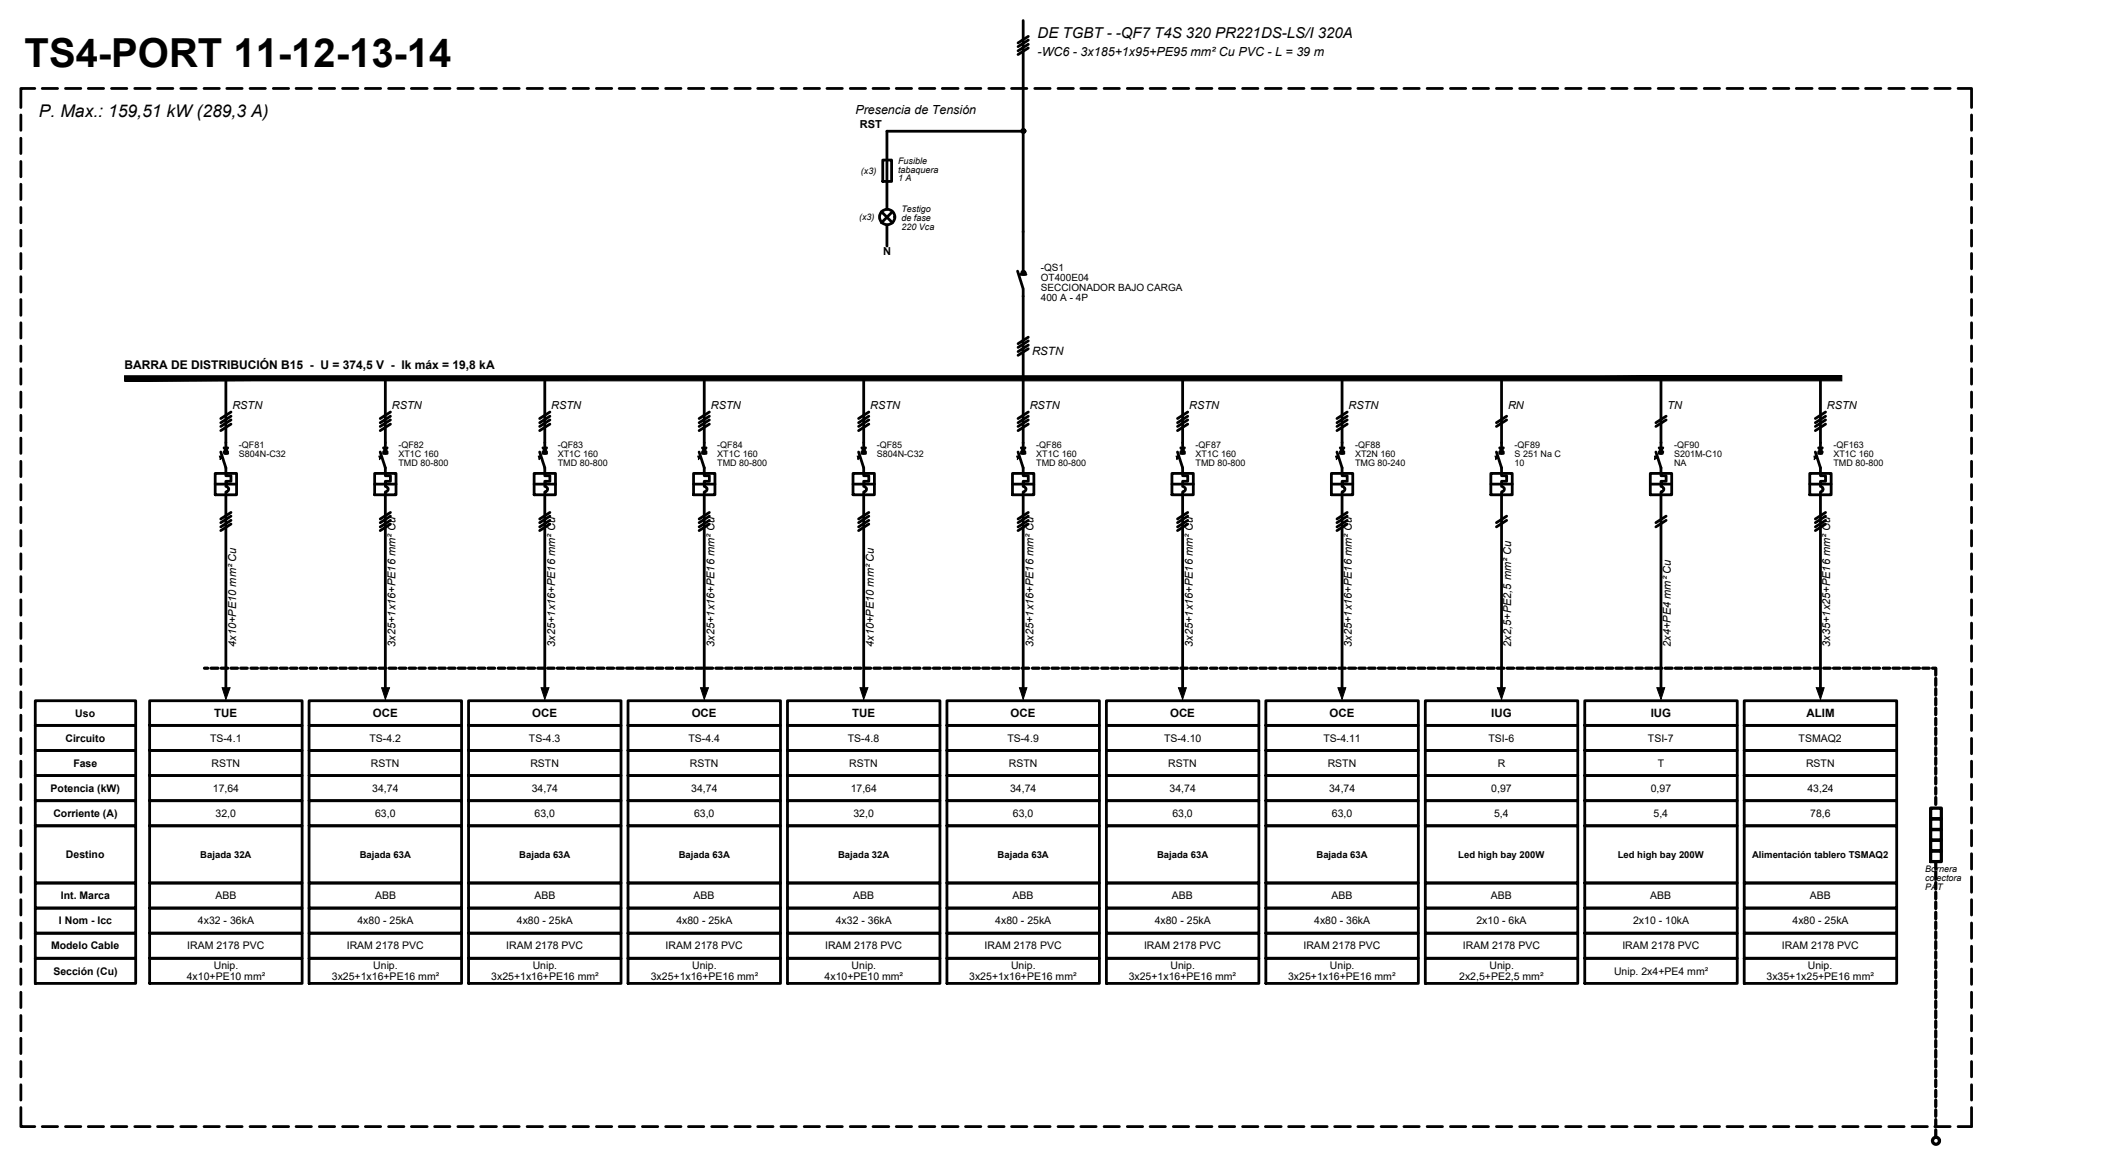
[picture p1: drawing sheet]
<svg xmlns="http://www.w3.org/2000/svg" width="194mm" height="106mm" viewBox="0 0 194 106" stroke-linecap="round" stroke-linejoin="round" font-family="sans-serif">
<!-- layer: UNI-MARCO -->
<g fill="none" stroke="#000" stroke-width=".25">
<path d="M1.9 10.5v1.4M1.9 12.6v1.4M1.9 14.7v1.4M1.9 16.8v1.4M1.9 18.9v1.4M3.2 8.1h-1.3v1.7M3.8 8.1h1.4M6 8.1h1.4M8 8.1h1.4M10.2 8.1h1.4M12.3 8.1h1.4M14.3 8.1h1.4"/>
<path d="M16.5 8.1h1.4M18.6 8.1h1.4M20.7 8.1h1.4M22.8 8.1h1.4M24.9 8.1h1.4M27 8.1h1.4M29.1 8.1h1.4M31.2 8.1h1.4M33.3 8.1h1.4M35.4 8.1h1.4M37.5 8.1h1.4M39.6 8.1h1.4"/>
<path d="M41.7 8.1h1.4M43.8 8.1h1.4M45.9 8.1h1.4M48 8.1h1.4M50.1 8.1h1.4M52.2 8.1h1.4M54.3 8.1h1.4M56.4 8.1h1.4M58.5 8.1h1.4M60.6 8.1h1.4M62.7 8.1h1.4M64.8 8.1h1.4"/>
<path d="M66.9 8.1h1.4M69 8.1h1.4M71.1 8.1h1.4M73.2 8.1h1.4M75.3 8.1h1.4M77.4 8.1h1.4M79.5 8.1h1.4M81.6 8.1h1.4M83.7 8.1h1.4M85.8 8.1h1.4M87.9 8.1h1.4M90 8.1h1.4"/>
<path d="M92.1 8.1h1.4M94.2 8.1h1.4M96.3 8.1h1.4M98.4 8.1h1.4M100.5 8.1h1.4M102.7 8.1h1.3M104.7 8.1h1.4M106.8 8.1h1.4M109 8.1h1.4M111 8.1h1.4M113.2 8.1h1.3M115.2 8.1h1.5"/>
<path d="M117.3 8.1h1.4M119.5 8.1h1.4M121.5 8.1h1.5M123.7 8.1h1.3M125.8 8.1h1.4M127.8 8.1h1.4M130 8.1h1.4M132.1 8.1h1.4M134.1 8.1h1.4M136.3 8.1h1.4M138.4 8.1h1.4M140.5 8.1h1.4"/>
<path d="M142.6 8.1h1.4M144.7 8.1h1.4M146.8 8.1h1.4M148.9 8.1h1.4M151 8.1h1.4M153.1 8.1h1.4M155.2 8.1h1.4M157.3 8.1h1.4M159.4 8.1h1.4M161.5 8.1h1.4M163.6 8.1h1.4M165.7 8.1h1.4"/>
<path d="M167.8 8.1h1.4M169.9 8.1h1.4M172 8.1h1.4M174.1 8.1h1.4M176.2 8.1h1.4M178.3 8.1h1.2v1.7M179.5 10.5v1.4M179.5 12.6v1.4M179.5 14.7v1.4M179.5 16.8v1.4M179.5 18.9v1.4M1.9 21v1.4"/>
<path d="M1.9 23.1v1.4M1.9 25.2v1.4M1.9 27.3v1.4M1.9 29.4v1.4M1.9 31.5v1.4M1.9 33.6v1.4M1.9 35.7v1.4M1.9 37.8v1.4M1.9 39.9v1.4M179.5 21v1.4M179.5 23.1v1.4M179.5 25.2v1.4"/>
<path d="M179.5 27.3v1.4M179.5 29.4v1.4M179.5 31.5v1.4M179.5 33.6v1.4M179.5 35.7v1.4M179.5 37.8v1.4M179.5 39.9v1.4M1.9 42v1.4M1.9 44.1v1.4M1.9 46.2v1.4M1.9 48.3v1.4M1.9 50.4v1.4"/>
<path d="M1.9 52.5v1.4M1.9 54.6v1.4M1.9 56.7v1.4M1.9 58.8v1.4M179.5 42v1.4M179.5 44.1v1.4M179.5 46.2v1.4M179.5 48.3v1.4M179.5 50.4v1.4M179.5 52.5v1.4M179.5 54.6v1.4M179.5 56.7v1.4"/>
<path d="M179.5 58.8v1.4M1.9 60.9v1.4M1.9 63v1.4M1.9 65.1v1.4M1.9 67.2v1.4M1.9 69.3v1.5M1.9 71.4v1.4M1.9 73.5v1.4M1.9 75.6v1.4M1.9 77.7v1.4M1.9 79.9v1.3M179.5 60.9v1.4"/>
<path d="M179.5 63v1.4M179.5 65.1v1.4M179.5 67.2v1.4M179.5 69.3v1.5M179.5 71.4v1.4M179.5 73.5v1.4M179.5 75.6v1.4M179.5 77.7v1.4M179.5 79.9v1.3M1.9 81.9v1.4M1.9 84v1.4M1.9 86.2v1.4"/>
<path d="M1.9 88.2v1.4M1.9 90.4v1.3M1.9 92.5v1.4M1.9 94.5v1.4M1.9 96.7v1.4M1.9 98.8v1.4M179.5 81.9v1.4M179.5 84v1.4M179.5 86.2v1.4M179.5 88.2v1.4M179.5 90.4v1.3M179.5 92.5v1.4"/>
<path d="M179.5 94.5v1.4M179.5 96.7v1.4M179.5 98.8v1.4M1.9 100.8v1.8h1.3M3.8 102.6h1.4M6 102.6h1.4M8 102.6h1.4M10.2 102.6h1.4M12.3 102.6h1.4M14.3 102.6h1.4M16.5 102.6h1.4M18.6 102.6h1.4"/>
<path d="M20.7 102.6h1.4M22.8 102.6h1.4M24.9 102.6h1.4M27 102.6h1.4M29.1 102.6h1.4M31.2 102.6h1.4M33.3 102.6h1.4M35.4 102.6h1.4M37.5 102.6h1.4M39.6 102.6h1.4M41.7 102.6h1.4M43.8 102.6h1.4"/>
<path d="M45.9 102.6h1.4M48 102.6h1.4M50.1 102.6h1.4M52.2 102.6h1.4M54.3 102.6h1.4M56.4 102.6h1.4M58.5 102.6h1.4M60.6 102.6h1.4M62.7 102.6h1.4M64.8 102.6h1.4M66.9 102.6h1.4M69 102.6h1.4"/>
<path d="M71.1 102.6h1.4M73.2 102.6h1.4M75.3 102.6h1.4M77.4 102.6h1.4M79.5 102.6h1.4M81.6 102.6h1.4M83.7 102.6h1.4M85.8 102.6h1.4M87.9 102.6h1.4M90 102.6h1.4M92.1 102.6h1.4M94.2 102.6h1.4"/>
<path d="M96.3 102.6h1.4M98.4 102.6h1.4M100.5 102.6h1.4M102.7 102.6h1.3M104.7 102.6h1.4M106.8 102.6h1.4M109 102.6h1.4M111 102.6h1.4M113.2 102.6h1.3M115.2 102.6h1.5M117.3 102.6h1.4M119.5 102.6h1.4"/>
<path d="M121.5 102.6h1.5M123.7 102.6h1.3M125.8 102.6h1.4M127.8 102.6h1.4M130 102.6h1.4M132.1 102.6h1.4M134.1 102.6h1.4M136.3 102.6h1.4M138.4 102.6h1.4M140.5 102.6h1.4M142.6 102.6h1.4M144.7 102.6h1.4"/>
<path d="M146.8 102.6h1.4M148.9 102.6h1.4M151 102.6h1.4M153.1 102.6h1.4M155.2 102.6h1.4M157.3 102.6h1.4M159.4 102.6h1.4M161.5 102.6h1.4M163.6 102.6h1.4M165.7 102.6h1.4M167.8 102.6h1.4M169.9 102.6h1.4"/>
<path d="M172 102.6h1.4M174.1 102.6h1.4M176.2 102.6h1.4M179.5 100.8v1.8h-1.2"/>
</g>
<!-- layer: UNI-LIN -->
<g fill="none" stroke="#000" stroke-width=".25">
<path d="M80.3 19.3l1 1M80.4 14.6h.8v1.9h-.8zM81.3 19.3l-1 1M93.2 11.9h-12.4v7.2M93.2 1.9v22.8M93.6 4.4l-.9 .6M93.6 4l-.9 .6M93.6 3.7l-.9 .5M93.6 3.3l-.9 .6M20.6 34.5v6.8M21 38.6l-.9 .6M21 38.2l-.9 .6"/>
<path d="M21 37.9l-.9 .6M21 37.5l-.9 .6M35.1 34.5v6.8M35.6 38.6l-1 .6M35.6 38.2l-1 .6M35.6 37.9l-1 .6M35.6 37.5l-1 .6M49.6 34.5v6.8M50.1 38.6l-1 .6M50.1 38.2l-1 .6M50.1 37.9l-1 .6M50.1 37.5l-1 .6"/>
<path d="M64.1 34.5v6.8M64.6 38.6l-.9 .6M64.6 38.2l-.9 .6M64.6 37.9l-.9 .6M64.6 37.5l-.9 .6M78.6 34.5v6.8M79.1 38.6l-.9 .6M79.1 38.2l-.9 .6M79.1 37.9l-.9 .6M79.1 37.5l-.9 .6M80.8 20.5v1.9M92.7 24.7l.5 1.6v15"/>
<path d="M92.9 25h.5M93.6 31.8l-.9 .6M93.6 31.4l-.9 .6M93.6 31l-.9 .6M93.6 30.7l-.9 .6M93.6 38.6l-.9 .6M93.6 38.2l-.9 .6M93.6 37.9l-.9 .6M93.6 37.5l-.9 .6M107.7 34.5v6.8M108.2 38.6l-1 .6M108.2 38.2l-1 .6"/>
<path d="M108.2 37.9l-1 .6M108.2 37.5l-1 .6M122.2 34.5v6.8M122.7 38.6l-1 .6M122.7 38.2l-1 .6M122.7 37.9l-1 .6M122.7 37.5l-1 .6M136.7 34.5v6.8M137.2 38.2l-.9 .6M137.2 37.9l-.9 .6M151.3 34.5v6.8M151.7 38.2l-.9 .6"/>
<path d="M151.7 37.9l-.9 .6M165.8 34.5v6.8M166.2 38.6l-.9 .6M166.2 38.2l-.9 .6M166.2 37.9l-.9 .6M166.2 37.5l-.9 .6M19.6 43.1h1.9v2h-1.9zM19.6 44.1h1.9M20.1 41.2l.5 1.4v.7h.4v.5h-.4v.5a.25 .25 0 0 1 .2 .2 .25 .25 0 0 1-.2 .3v18M20.4 40.8l.3 .4M20.4 41.3h.3M20.7 40.8l-.3 .4"/>
<path d="M21 47.7l-.9 .6M21 47.4l-.9 .6M21 47l-.9 .6M21 46.7l-.9 .6M34.1 43.1h2v2h-2zM34.1 44.1h2M34.6 41.2l.5 1.4v.7h.5v.5h-.5v.5a.25 .25 0 0 1 .2 .2 .25 .25 0 0 1-.2 .3v18M34.9 41.3h.4M34.9 40.8l.4 .4M35.3 40.8l-.4 .4M35.6 47.7l-1 .6M35.6 47.4l-1 .6"/>
<path d="M35.6 47l-1 .6M35.6 46.7l-1 .6M48.6 43.1h2v2h-2zM48.6 44.1h2M49.1 41.2l.5 1.4v.7h.5v.5h-.5v.5a.25 .25 0 0 1 .3 .2 .25 .25 0 0 1-.3 .3v18M49.4 41.3h.4M49.4 40.8l.4 .4M49.8 40.8l-.4 .4M50.1 47.7l-1 .6M50.1 47.4l-1 .6M50.1 47l-1 .6M50.1 46.7l-1 .6"/>
<path d="M63.2 43.1h1.9v2h-1.9zM63.2 44.1h1.9M63.7 41.2l.4 1.4v.7h.5v.5h-.5v.5a.25 .25 0 0 1 .3 .2 .25 .25 0 0 1-.3 .3v18M64 41.3h.3M64 40.8l.3 .4M64.3 40.8l-.3 .4M64.6 47.7l-.9 .6M64.6 47.4l-.9 .6M64.6 47l-.9 .6M64.6 46.7l-.9 .6M77.7 43.1h1.9v2h-1.9zM77.7 44.1h1.9"/>
<path d="M78.2 41.2l.4 1.4v.7h.5v.5h-.5v.5a.25 .25 0 0 1 .3 .2 .25 .25 0 0 1-.3 .3v18M78.5 41.3h.3M78.5 40.8l.3 .4M78.8 40.8l-.3 .4M79.1 47.7l-.9 .6M79.1 47.4l-.9 .6M79.1 47l-.9 .6M79.1 46.7l-.9 .6M92.2 43.1h1.9v2h-1.9zM92.2 44.1h1.9M92.7 41.2l.5 1.4v.7h.4v.5h-.4v.5a.25 .25 0 0 1 .2 .2 .25 .25 0 0 1-.2 .3v18M93 41.3h.3"/>
<path d="M93 40.8l.3 .4M93.3 40.8l-.3 .4M93.6 47.7l-.9 .6M93.6 47.4l-.9 .6M93.6 47l-.9 .6M93.6 46.7l-.9 .6M106.7 43.1h2v2h-2zM106.7 44.1h2M107.2 41.2l.5 1.4v.7h.5v.5h-.5v.5a.25 .25 0 0 1 .2 .2 .25 .25 0 0 1-.2 .3v18M107.5 41.3h.4M107.5 40.8l.4 .4M107.9 40.8l-.4 .4"/>
<path d="M108.2 47.7l-1 .6M108.2 47.4l-1 .6M108.2 47l-1 .6M108.2 46.7l-1 .6M121.2 43.1h2v2h-2zM121.2 44.1h2M121.7 41.2l.5 1.4v.7h.5v.5h-.5v.5a.25 .25 0 0 1 .3 .2 .25 .25 0 0 1-.3 .3v18M122 41.3h.4M122 40.8l.4 .4M122.4 40.8l-.4 .4M122.7 47.7l-1 .6M122.7 47.4l-1 .6"/>
<path d="M122.7 47l-1 .6M122.7 46.7l-1 .6M135.8 43.1h1.9v2h-1.9zM135.8 44.1h1.9M136.3 41.2l.4 1.4v.7h.5v.5h-.5v.5a.25 .25 0 0 1 .3 .2 .25 .25 0 0 1-.3 .3v18M136.6 41.3h.3M136.6 40.8l.3 .4M136.9 40.8l-.3 .4M137.2 47.4l-.9 .6M137.2 47l-.9 .6M150.3 43.1h1.9v2h-1.9zM150.3 44.1h1.9"/>
<path d="M150.8 41.2l.5 1.4v.7h.4v.5h-.4v.5a.25 .25 0 0 1 .2 .2 .25 .25 0 0 1-.2 .3v18M151.1 41.3h.3M151.1 40.8l.3 .4M151.4 40.8l-.3 .4M151.7 47.4l-.9 .6M151.7 47l-.9 .6M164.8 43.1h1.9v2h-1.9zM164.8 44.1h1.9M165.3 41.2l.5 1.4v.7h.4v.5h-.4v.5a.25 .25 0 0 1 .2 .2 .25 .25 0 0 1-.2 .3v18M165.6 41.3h.3M165.6 40.8l.3 .4M165.9 40.8l-.3 .4"/>
<path d="M166.2 47.7l-.9 .6M166.2 47.4l-.9 .6M166.2 47l-.9 .6M166.2 46.7l-.9 .6"/>
<circle cx="80.8" cy="19.8" r=".7"/>
<circle cx="93.2" cy="11.9" r=".15"/>
<circle cx="93.2" cy="24.8" r=".15"/>
</g>
<!-- layer: UNI-BARRA -->
<path d="M11.3 34.2v.5l156.4-.5zM11.3 34.7l156.4-.5v.5z" fill="#000" stroke="#000" stroke-width=".09"/>
<!-- layer: UNI-TABLA -->
<g fill="none" stroke="#000" stroke-width=".25">
<path d="M3.2 63.8h9.2v2.3h-9.2zM3.2 66.1h9.2v2.2h-9.2zM3.2 68.3h9.2v2.3h-9.2zM3.2 70.6h9.2v2.3h-9.2zM3.2 72.9h9.2v2.3h-9.2zM3.2 75.2h9.2v5.2h-9.2zM13.6 63.8h13.9v2.3h-13.9zM13.6 66.1h13.9v2.2h-13.9zM13.6 68.3h13.9v2.3h-13.9zM13.6 70.6h13.9v2.3h-13.9zM13.6 72.9h13.9v2.3h-13.9zM13.6 75.2h13.9v5.2h-13.9z"/>
<path d="M28.1 63.8h13.9v2.3h-13.9zM28.1 66.1h13.9v2.2h-13.9zM28.1 68.3h13.9v2.3h-13.9zM28.1 70.6h13.9v2.3h-13.9zM28.1 72.9h13.9v2.3h-13.9zM28.1 75.2h13.9v5.2h-13.9zM42.7 63.8h13.9v2.3h-13.9zM42.7 66.1h13.9v2.2h-13.9zM42.7 68.3h13.9v2.3h-13.9zM42.7 70.6h13.9v2.3h-13.9zM42.7 72.9h13.9v2.3h-13.9zM42.7 75.2h13.9v5.2h-13.9z"/>
<path d="M57.2 63.8h13.9v2.3h-13.9zM57.2 66.1h13.9v2.2h-13.9zM57.2 68.3h13.9v2.3h-13.9zM57.2 70.6h13.9v2.3h-13.9zM57.2 72.9h13.9v2.3h-13.9zM57.2 75.2h13.9v5.2h-13.9zM71.7 63.8h13.9v2.3h-13.9zM71.7 66.1h13.9v2.2h-13.9zM71.7 68.3h13.9v2.3h-13.9zM71.7 70.6h13.9v2.3h-13.9zM71.7 72.9h13.9v2.3h-13.9zM71.7 75.2h13.9v5.2h-13.9z"/>
<path d="M86.2 63.8h13.9v2.3h-13.9zM86.2 66.1h13.9v2.2h-13.9zM86.2 68.3h13.9v2.3h-13.9zM86.2 70.6h13.9v2.3h-13.9zM86.2 72.9h13.9v2.3h-13.9zM86.2 75.2h13.9v5.2h-13.9zM100.7 63.8h13.9v2.3h-13.9zM100.7 66.1h13.9v2.2h-13.9zM100.7 68.3h13.9v2.3h-13.9zM100.7 70.6h13.9v2.3h-13.9zM100.7 72.9h13.9v2.3h-13.9zM100.7 75.2h13.9v5.2h-13.9z"/>
<path d="M115.3 63.8h13.9v2.3h-13.9zM115.3 66.1h13.9v2.2h-13.9zM115.3 68.3h13.9v2.3h-13.9zM115.3 70.6h13.9v2.3h-13.9zM115.3 72.9h13.9v2.3h-13.9zM115.3 75.2h13.9v5.2h-13.9zM129.8 63.8h13.9v2.3h-13.9zM129.8 66.1h13.9v2.2h-13.9zM129.8 68.3h13.9v2.3h-13.9zM129.8 70.6h13.9v2.3h-13.9zM129.8 72.9h13.9v2.3h-13.9zM129.8 75.2h13.9v5.2h-13.9z"/>
<path d="M144.3 63.8h13.9v2.3h-13.9zM144.3 66.1h13.9v2.2h-13.9zM144.3 68.3h13.9v2.3h-13.9zM144.3 70.6h13.9v2.3h-13.9zM144.3 72.9h13.9v2.3h-13.9zM144.3 75.2h13.9v5.2h-13.9zM158.8 63.8h13.9v2.3h-13.9zM158.8 66.1h13.9v2.2h-13.9zM158.8 68.3h13.9v2.3h-13.9zM158.8 70.6h13.9v2.3h-13.9zM158.8 72.9h13.9v2.3h-13.9zM158.8 75.2h13.9v5.2h-13.9z"/>
<path d="M3.2 80.4h9.2v2.3h-9.2zM3.2 82.7h9.2v2.3h-9.2zM3.2 85h9.2v2.3h-9.2zM3.2 87.3h9.2v2.2h-9.2zM13.6 80.4h13.9v2.3h-13.9zM13.6 82.7h13.9v2.3h-13.9zM13.6 85h13.9v2.3h-13.9zM13.6 87.3h13.9v2.2h-13.9zM28.1 80.4h13.9v2.3h-13.9zM28.1 82.7h13.9v2.3h-13.9zM28.1 85h13.9v2.3h-13.9zM28.1 87.3h13.9v2.2h-13.9z"/>
<path d="M42.7 80.4h13.9v2.3h-13.9zM42.7 82.7h13.9v2.3h-13.9zM42.7 85h13.9v2.3h-13.9zM42.7 87.3h13.9v2.2h-13.9zM57.2 80.4h13.9v2.3h-13.9zM57.2 82.7h13.9v2.3h-13.9zM57.2 85h13.9v2.3h-13.9zM57.2 87.3h13.9v2.2h-13.9zM71.7 80.4h13.9v2.3h-13.9zM71.7 82.7h13.9v2.3h-13.9zM71.7 85h13.9v2.3h-13.9zM71.7 87.3h13.9v2.2h-13.9z"/>
<path d="M86.2 80.4h13.9v2.3h-13.9zM86.2 82.7h13.9v2.3h-13.9zM86.2 85h13.9v2.3h-13.9zM86.2 87.3h13.9v2.2h-13.9zM100.7 80.4h13.9v2.3h-13.9zM100.7 82.7h13.9v2.3h-13.9zM100.7 85h13.9v2.3h-13.9zM100.7 87.3h13.9v2.2h-13.9zM115.3 80.4h13.9v2.3h-13.9zM115.3 82.7h13.9v2.3h-13.9zM115.3 85h13.9v2.3h-13.9zM115.3 87.3h13.9v2.2h-13.9z"/>
<path d="M129.8 80.4h13.9v2.3h-13.9zM129.8 82.7h13.9v2.3h-13.9zM129.8 85h13.9v2.3h-13.9zM129.8 87.3h13.9v2.2h-13.9zM144.3 80.4h13.9v2.3h-13.9zM144.3 82.7h13.9v2.3h-13.9zM144.3 85h13.9v2.3h-13.9zM144.3 87.3h13.9v2.2h-13.9zM158.8 80.4h13.9v2.3h-13.9zM158.8 82.7h13.9v2.3h-13.9zM158.8 85h13.9v2.3h-13.9zM158.8 87.3h13.9v2.2h-13.9z"/>
</g>
<!-- layer: UNI-LIN -->
<g fill="#000" stroke="#000" stroke-width=".09">
<path d="M20.2 62.6h.7l-.3 1.1zM34.8 62.6h.7l-.4 1.1zM49.3 62.6h.7l-.4 1.1zM63.8 62.6h.7l-.4 1.1zM78.3 62.6h.7l-.4 1.1zM92.8 62.6h.7l-.3 1.1zM107.3 62.6h.7l-.3 1.1zM121.8 62.6h.7l-.3 1.1zM136.4 62.6h.7l-.4 1.1zM150.9 62.6h.7l-.3 1.1zM165.4 62.6h.7l-.3 1.1z"/>
<path d="M20.2 41.5l.1 .2-.2 .1zM20 41.5l.1 .3 .1-.3z"/>
<path d="M34.7 41.5l.1 .2-.2 .1zM34.5 41.5l.1 .3 .1-.3z"/>
<path d="M49.2 41.5l.1 .2-.2 .1zM49 41.5l.1 .3 .1-.3z"/>
<path d="M63.7 41.5l.1 .2-.2 .1zM63.5 41.5l.1 .3 .1-.3z"/>
<path d="M78.3 41.5l.1 .2-.3 .1zM78.1 41.5v.3l.2-.3z"/>
<path d="M92.8 41.5l.1 .2-.2 .1zM92.6 41.5l.1 .3 .1-.3z"/>
<path d="M107.3 41.5l.1 .2-.2 .1zM107.1 41.5l.1 .3 .1-.3z"/>
<path d="M121.8 41.5l.1 .2-.2 .1zM121.6 41.5l.1 .3 .1-.3z"/>
<path d="M136.4 41.5v.2l-.2 .1zM136.1 41.5l.1 .3 .2-.3z"/>
<path d="M150.9 41.5l.1 .2-.3 .1zM150.7 41.5v.3l.2-.3z"/>
<path d="M165.4 41.5l.1 .2-.3 .1zM165.2 41.5v.3l.2-.3z"/>
</g>
<!-- layer: UNI-PAT -->
<g fill="none" stroke="#000" stroke-width=".3">
<path d="M18.6 60.8h.3M19.2 60.8h.6M20.1 60.8h.6M21 60.8h.6M21.9 60.8h.6M22.9 60.8h.5M23.7 60.8h.6M24.6 60.8h.6M25.5 60.8h.7M26.5 60.8h.5M27.3 60.8h.6M28.2 60.8h.6"/>
<path d="M29.2 60.8h.6M30.1 60.8h.5M30.9 60.8h.6M31.8 60.8h.7M32.8 60.8h.6M33.6 60.8h.6M34.5 60.8h.6M35.4 60.8h.7M36.4 60.8h.6M37.2 60.8h.6M38.1 60.8h.6M39.1 60.8h.6"/>
<path d="M40 60.8h.5M40.8 60.8h.6M41.7 60.8h.7M42.7 60.8h.6M43.6 60.8h.5M44.4 60.8h.6M45.4 60.8h.6M46.3 60.8h.6M47.2 60.8h.5M48 60.8h.7M49 60.8h.6M49.9 60.8h.6"/>
<path d="M50.8 60.8h.5M51.6 60.8h.7M52.6 60.8h.6M53.5 60.8h.6M54.4 60.8h.6M55.3 60.8h.6M56.2 60.8h.6M57.1 60.8h.6M57.9 60.8h.7M58.9 60.8h.6M59.8 60.8h.6M60.7 60.8h.6"/>
<path d="M61.6 60.8h.6M62.5 60.8h.6M63.4 60.8h.6M64.3 60.8h.6M65.2 60.8h.6M66.1 60.8h.6M67 60.8h.6M67.9 60.8h.6M68.8 60.8h.6M69.7 60.8h.6M70.6 60.8h.6M71.5 60.8h.6"/>
<path d="M72.4 60.8h.6M73.3 60.8h.6M74.2 60.8h.6M75.1 60.8h.6M76 60.8h.6M76.9 60.8h.6M77.8 60.8h.6M78.7 60.8h.6M79.6 60.8h.6M80.5 60.8h.6M81.4 60.8h.6M82.3 60.8h.6"/>
<path d="M83.2 60.8h.6M84.1 60.8h.6M85 60.8h.6M85.9 60.8h.6M86.8 60.8h.6M87.7 60.8h.6M88.6 60.8h.6M89.5 60.8h.6M90.4 60.8h.6M91.3 60.8h.6M92.2 60.8h.6M93.1 60.8h.6"/>
<path d="M94 60.8h.6M94.9 60.8h.6M95.8 60.8h.6M96.7 60.8h.6M97.6 60.8h.6M98.5 60.8h.6M99.4 60.8h.6M100.3 60.8h.6M101.2 60.8h.6M102.1 60.8h.6M103 60.8h.6M103.9 60.8h.6"/>
<path d="M104.8 60.8h.6M105.7 60.8h.6M106.6 60.8h.6M107.5 60.8h.6M108.4 60.8h.6M109.3 60.8h.6M110.2 60.8h.6M111.1 60.8h.6M112 60.8h.6M112.9 60.8h.6M113.8 60.8h.6M114.7 60.8h.6"/>
<path d="M115.6 60.8h.6M116.5 60.8h.6M117.4 60.8h.6M118.3 60.8h.6M119.2 60.8h.6M120.1 60.8h.6M121 60.8h.6M121.9 60.8h.6M122.8 60.8h.6M123.7 60.8h.6M124.6 60.8h.6M125.5 60.8h.6"/>
<path d="M126.4 60.8h.6M127.3 60.8h.6M128.2 60.8h.6M129.1 60.8h.6M130 60.8h.6M130.9 60.8h.6M131.8 60.8h.6M132.8 60.8h.5M133.6 60.8h.6M134.5 60.8h.6M135.4 60.8h.7M136.4 60.8h.5"/>
<path d="M137.2 60.8h.6M138.1 60.8h.6M139 60.8h.7M139.9 60.8h.6M140.8 60.8h.6M141.7 60.8h.7M142.7 60.8h.6M143.5 60.8h.6M144.4 60.8h.6M145.3 60.8h.7M146.3 60.8h.5M147.1 60.8h.6"/>
<path d="M148 60.8h.6M149 60.8h.6M149.9 60.8h.5M150.7 60.8h.6M151.6 60.8h.7M152.6 60.8h.6M153.5 60.8h.5M154.3 60.8h.6M155.3 60.8h.6M156.2 60.8h.6M157.1 60.8h.5M157.9 60.8h.7"/>
<path d="M158.9 60.8h.6M159.8 60.8h.6M160.6 60.8h.6M161.5 60.8h.7M162.5 60.8h.6M163.4 60.8h.6M164.2 60.8h.6M165.2 60.8h.6M166.1 60.8h.6M167 60.8h.5M167.8 60.8h.7M168.8 60.8h.6"/>
<path d="M169.7 60.8h.6M170.6 60.8h.5M171.5 60.8h.6M172.4 60.8h.6M173.3 60.8h.6M174.2 60.8h.6M175.1 60.8h.6M175.8 77.5h1v1h-1zM175.8 76.5h1v1h-1zM175.8 75.5h1v1h-1zM175.8 74.6h1v.9h-1zM175.8 73.6h1v1h-1z"/>
<path d="M176 60.8h.3v.7M176.3 61.8v.6M176.3 62.7v.6M176.3 63.6v.6M176.3 64.5v.6M176.3 65.4v.6M176.3 66.3v.6M176.3 67.2v.6M176.3 68.1v.6M176.3 69v.6M176.3 69.9v.6M176.3 70.8v.6"/>
<path d="M176.3 71.7v.6M176.3 72.6v.6M176.3 78.5v.6M176.3 79.4v.7M176.3 80.4v.6M176.3 81.2v.6M176.3 82.1v.6M176.3 83.1v.6M176.3 84v.6M176.3 84.8v.6M176.3 85.7v.7M176.3 86.7v.6"/>
<path d="M176.3 87.6v.5M176.3 88.4v.6M176.3 89.3v.7M176.3 90.3v.6M176.3 91.2v.5M176.3 92v.7M176.3 93v.6M176.3 93.9v.6M176.3 94.8v.5M176.3 95.6v.7M176.3 96.6v.6M176.3 97.5v.6"/>
<path d="M176.3 98.4v.5M176.3 99.3v.6M176.3 100.2v.6M176.3 101.1v.6M176.3 102v.6M176.3 102.9v.7"/>
<circle cx="176.3" cy="103.9" r=".32"/>
</g>
<text font-size="3.6" x="2.2" y="6.1">TS4-PORT 11-12-13-14</text>
<text font-size="1.6" x="3.6" y="10.7">P. Max.: 159,51 kW (289,3 A)</text>
<text font-size="1.4" x="94.5" y="3.5">DE TGBT - -QF7 T4S 320 PR221DS-LS/I 320A</text>
<g font-size="1.1">
<text x="94.5" y="5.1">-WC6 - 3x185+1x95+PE95 mm² Cu PVC - L = 39 m</text>
<text x="77.9" y="10.3">Presencia de Tensión</text>
<text x="11.3" y="33.6">BARRA DE DISTRIBUCIÓN B15 - U = 374,5 V - Ik máx = 19,8 kA</text>
</g>
<g font-size="1">
<text x="78.3" y="11.7">RST</text>
<text x="80.4" y="23.2">N</text>
<text x="94" y="32.4">RSTN</text>
<text x="21.2" y="37.2">RSTN</text>
<text x="35.7" y="37.2">RSTN</text>
<text x="50.2" y="37.2">RSTN</text>
<text x="64.7" y="37.2">RSTN</text>
<text x="79.2" y="37.2">RSTN</text>
<text x="93.8" y="37.2">RSTN</text>
<text x="108.3" y="37.2">RSTN</text>
<text x="122.8" y="37.2">RSTN</text>
<text x="137.3" y="37.2">RN</text>
<text x="151.8" y="37.2">TN</text>
<text x="166.4" y="37.2">RSTN</text>
<text x="21.5" y="58.9" transform="rotate(-90 21.5 58.9)">4x10+PE10 mm² Cu</text>
<text x="36" y="58.9" transform="rotate(-90 36 58.9)">3x25+1x16+PE16 mm² Cu</text>
<text x="50.5" y="58.9" transform="rotate(-90 50.5 58.9)">3x25+1x16+PE16 mm² Cu</text>
<text x="65.1" y="58.9" transform="rotate(-90 65.1 58.9)">3x25+1x16+PE16 mm² Cu</text>
<text x="79.6" y="58.9" transform="rotate(-90 79.6 58.9)">4x10+PE10 mm² Cu</text>
<text x="94.1" y="58.9" transform="rotate(-90 94.1 58.9)">3x25+1x16+PE16 mm² Cu</text>
<text x="108.6" y="58.9" transform="rotate(-90 108.6 58.9)">3x25+1x16+PE16 mm² Cu</text>
<text x="123.1" y="58.9" transform="rotate(-90 123.1 58.9)">3x25+1x16+PE16 mm² Cu</text>
<text x="137.6" y="58.9" transform="rotate(-90 137.6 58.9)">2x2,5+PE2,5 mm² Cu</text>
<text x="152.1" y="58.9" transform="rotate(-90 152.1 58.9)">2x4+PE4 mm² Cu</text>
<text x="166.7" y="58.9" transform="rotate(-90 166.7 58.9)">3x35+1x25+PE16 mm² Cu</text>
<text x="6.9" y="65.3">Uso</text>
<text x="19.5" y="65.3">TUE</text>
<text x="33.9" y="65.3">OCE</text>
<text x="48.5" y="65.3">OCE</text>
<text x="63" y="65.3">OCE</text>
<text x="77.6" y="65.3">TUE</text>
<text x="92" y="65.3">OCE</text>
<text x="106.5" y="65.3">OCE</text>
<text x="121.1" y="65.3">OCE</text>
<text x="135.8" y="65.3">IUG</text>
<text x="150.3" y="65.3">IUG</text>
<text x="164.5" y="65.3">ALIM</text>
<text x="6" y="67.6">Circuito</text>
<text x="6.7" y="69.8">Fase</text>
<text x="19.1" y="67.6">TS-4.1</text>
<text x="19.3" y="69.8">RSTN</text>
<text x="33.6" y="67.6">TS-4.2</text>
<text x="33.8" y="69.8">RSTN</text>
<text x="48.2" y="67.6">TS-4.3</text>
<text x="48.3" y="69.8">RSTN</text>
<text x="62.7" y="67.6">TS-4.4</text>
<text x="62.8" y="69.8">RSTN</text>
<text x="77.2" y="67.6">TS-4.8</text>
<text x="77.3" y="69.8">RSTN</text>
<text x="91.7" y="67.6">TS-4.9</text>
<text x="91.9" y="69.8">RSTN</text>
<text x="106" y="67.6">TS-4.10</text>
<text x="106.4" y="69.8">RSTN</text>
<text x="120.5" y="67.6">TS-4.11</text>
<text x="120.9" y="69.8">RSTN</text>
<text x="135.5" y="67.6">TSI-6</text>
<text x="136.4" y="69.8">R</text>
<text x="150.1" y="67.6">TSI-7</text>
<text x="151" y="69.8">T</text>
<text x="163.8" y="67.6">TSMAQ2</text>
<text x="164.5" y="69.8">RSTN</text>
<text x="4.6" y="72.1">Potencia (kW)</text>
<text x="4.9" y="74.4">Corriente (A)</text>
<text x="19.4" y="72.1">17,64</text>
<text x="19.6" y="74.4">32,0</text>
<text x="33.9" y="72.1">34,74</text>
<text x="34.2" y="74.4">63,0</text>
<text x="48.4" y="72.1">34,74</text>
<text x="48.7" y="74.4">63,0</text>
<text x="62.9" y="72.1">34,74</text>
<text x="63.2" y="74.4">63,0</text>
<text x="77.5" y="72.1">17,64</text>
<text x="77.7" y="74.4">32,0</text>
<text x="92" y="72.1">34,74</text>
<text x="92.2" y="74.4">63,0</text>
<text x="106.5" y="72.1">34,74</text>
<text x="106.8" y="74.4">63,0</text>
<text x="121" y="72.1">34,74</text>
<text x="121.3" y="74.4">63,0</text>
<text x="135.8" y="72.1">0,97</text>
<text x="136.1" y="74.4">5,4</text>
<text x="150.3" y="72.1">0,97</text>
<text x="150.6" y="74.4">5,4</text>
<text x="164.6" y="72.1">43,24</text>
<text x="164.8" y="74.4">78,6</text>
<text x="5.5" y="81.9">Int. Marca</text>
<text x="6" y="78.2">Destino</text>
<text x="19.6" y="81.9">ABB</text>
<text x="34.2" y="81.9">ABB</text>
<text x="48.7" y="81.9">ABB</text>
<text x="63.2" y="81.9">ABB</text>
<text x="77.7" y="81.9">ABB</text>
<text x="92.2" y="81.9">ABB</text>
<text x="106.7" y="81.9">ABB</text>
<text x="121.2" y="81.9">ABB</text>
<text x="135.8" y="81.9">ABB</text>
<text x="150.3" y="81.9">ABB</text>
<text x="164.8" y="81.9">ABB</text>
<text x="4.7" y="86.5">Modelo Cable</text>
<text x="4.9" y="88.7">Sección (Cu)</text>
<text x="5.4" y="84.2">I Nom - Icc</text>
<text x="17" y="89.3">4x10+PE10 mm²</text>
<text x="17.1" y="86.5">IRAM 2178 PVC</text>
<text x="18" y="84.2">4x32 - 36kA</text>
<text x="19.5" y="88.2">Unip.</text>
<text x="30.2" y="89.3">3x25+1x16+PE16 mm²</text>
<text x="31.6" y="86.5">IRAM 2178 PVC</text>
<text x="32.5" y="84.2">4x80 - 25kA</text>
<text x="34" y="88.2">Unip.</text>
<text x="44.7" y="89.3">3x25+1x16+PE16 mm²</text>
<text x="46.1" y="86.5">IRAM 2178 PVC</text>
<text x="47.1" y="84.2">4x80 - 25kA</text>
<text x="48.5" y="88.2">Unip.</text>
<text x="59.3" y="89.3">3x25+1x16+PE16 mm²</text>
<text x="60.6" y="86.5">IRAM 2178 PVC</text>
<text x="61.6" y="84.2">4x80 - 25kA</text>
<text x="63" y="88.2">Unip.</text>
<text x="75.1" y="89.3">4x10+PE10 mm²</text>
<text x="75.1" y="86.5">IRAM 2178 PVC</text>
<text x="76.1" y="84.2">4x32 - 36kA</text>
<text x="77.5" y="88.2">Unip.</text>
<text x="88.3" y="89.3">3x25+1x16+PE16 mm²</text>
<text x="89.7" y="86.5">IRAM 2178 PVC</text>
<text x="90.6" y="84.2">4x80 - 25kA</text>
<text x="92.1" y="88.2">Unip.</text>
<text x="102.8" y="89.3">3x25+1x16+PE16 mm²</text>
<text x="104.2" y="86.5">IRAM 2178 PVC</text>
<text x="105.2" y="84.2">4x80 - 25kA</text>
<text x="106.6" y="88.2">Unip.</text>
<text x="117.3" y="89.3">3x25+1x16+PE16 mm²</text>
<text x="118.7" y="86.5">IRAM 2178 PVC</text>
<text x="119.7" y="84.2">4x80 - 36kA</text>
<text x="121.1" y="88.2">Unip.</text>
<text x="132.9" y="89.3">2x2,5+PE2,5 mm²</text>
<text x="133.2" y="86.5">IRAM 2178 PVC</text>
<text x="134.4" y="84.2">2x10 - 6kA</text>
<text x="135.6" y="88.2">Unip.</text>
<text x="147" y="88.7">Unip. 2x4+PE4 mm²</text>
<text x="147.7" y="86.5">IRAM 2178 PVC</text>
<text x="148.7" y="84.2">2x10 - 10kA</text>
<text x="160.9" y="89.3">3x35+1x25+PE16 mm²</text>
<text x="162.3" y="86.5">IRAM 2178 PVC</text>
<text x="163.2" y="84.2">4x80 - 25kA</text>
<text x="164.6" y="88.2">Unip.</text>
</g>
<g font-size=".9">
<text x="94.8" y="24.7">-QS1</text>
<text x="94.8" y="25.6">OT400E04</text>
<text x="94.8" y="26.5">SECCIONADOR BAJO CARGA</text>
<text x="94.8" y="27.4">400 A - 4P</text>
<text x="18.2" y="78.1">Bajada 32A</text>
<text x="32.8" y="78.1">Bajada 63A</text>
<text x="47.3" y="78.1">Bajada 63A</text>
<text x="61.8" y="78.1">Bajada 63A</text>
<text x="76.3" y="78.1">Bajada 32A</text>
<text x="90.8" y="78.1">Bajada 63A</text>
<text x="105.4" y="78.1">Bajada 63A</text>
<text x="119.9" y="78.1">Bajada 63A</text>
<text x="132.8" y="78.1">Led high bay 200W</text>
<text x="147.3" y="78.1">Led high bay 200W</text>
<text x="159.5" y="78.1">Alimentación tablero TSMAQ2</text>
</g>
<g font-size=".8">
<text x="78.4" y="15.8">(x3)</text>
<text x="81.8" y="14.9">Fusible</text>
<text x="81.8" y="15.7">tabaquera</text>
<text x="81.8" y="16.5">1 A</text>
<text x="78.2" y="20.1">(x3)</text>
<text x="82.1" y="19.3">Testigo</text>
<text x="82.1" y="20.1">de fase</text>
<text x="82.1" y="20.9">220 Vca</text>
<text x="21.8" y="40.8">-QF81</text>
<text x="21.8" y="41.6">S804N-C32</text>
<text x="36.3" y="40.8">-QF82</text>
<text x="36.3" y="41.6">XT1C 160</text>
<text x="50.8" y="40.8">-QF83</text>
<text x="50.8" y="41.6">XT1C 160</text>
<text x="65.3" y="40.8">-QF84</text>
<text x="65.3" y="41.6">XT1C 160</text>
<text x="79.8" y="40.8">-QF85</text>
<text x="79.8" y="41.6">S804N-C32</text>
<text x="94.4" y="40.8">-QF86</text>
<text x="94.4" y="41.6">XT1C 160</text>
<text x="108.9" y="40.8">-QF87</text>
<text x="108.9" y="41.6">XT1C 160</text>
<text x="123.4" y="40.8">-QF88</text>
<text x="123.4" y="41.6">XT2N 160</text>
<text x="137.9" y="40.8">-QF89</text>
<text x="137.9" y="41.6">S 251 Na C</text>
<text x="152.4" y="40.8">-QF90</text>
<text x="152.4" y="41.6">S201M-C10</text>
<text x="167" y="40.8">-QF163</text>
<text x="167" y="41.6">XT1C 160</text>
<text x="36.3" y="42.4">TMD 80-800</text>
<text x="50.8" y="42.4">TMD 80-800</text>
<text x="65.3" y="42.4">TMD 80-800</text>
<text x="94.4" y="42.4">TMD 80-800</text>
<text x="108.9" y="42.4">TMD 80-800</text>
<text x="123.4" y="42.4">TMG 80-240</text>
<text x="137.9" y="42.4">10</text>
<text x="152.4" y="42.4">NA</text>
<text x="167" y="42.4">TMD 80-800</text>
<text x="175.3" y="79.4">Bornera</text>
<text x="175.3" y="80.2">colectora</text>
<text x="175.3" y="81.1">PAT</text>
</g>
</svg>
